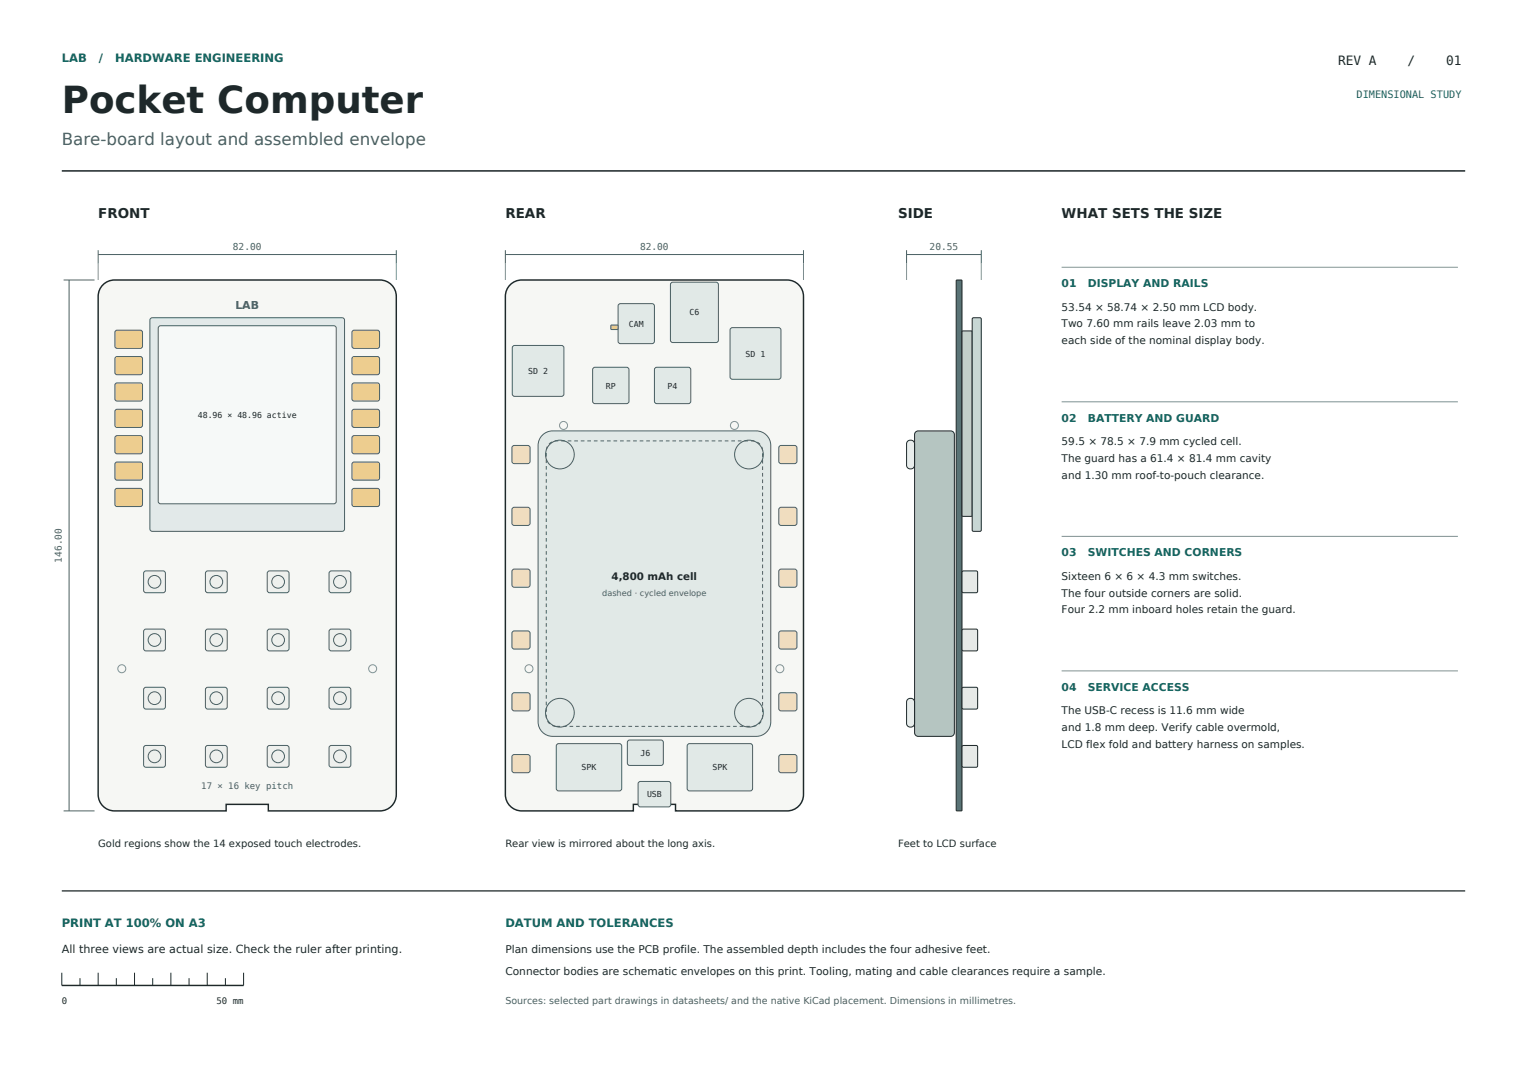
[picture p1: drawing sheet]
<svg xmlns="http://www.w3.org/2000/svg" width="420mm" height="297mm" viewBox="0 0 420 297" stroke-linecap="round" stroke-linejoin="round" font-family="sans-serif">
<path d="M17 47h386" fill="none" stroke="#1e282a" stroke-width=".42"/>
<path d="M27 70h82M27 68.8v3.7M109 68.8v3.7" fill="none" stroke="#4a6063" stroke-width=".28"/>
<path d="M27 72.5v4.5M109 72.5v4.5" fill="none" stroke="#809395" stroke-width=".28"/>
<path d="M28.6 78.1a4.5 4.5 0 0 1 2.9-1.1h73a4.5 4.5 0 0 1 4.5 4.5v137a4.5 4.5 0 0 1-4.5 4.5h-30.7v-1.8h-11.6v1.8h-30.7a4.5 4.5 0 0 1-4.5-4.5v-137a4.5 4.5 0 0 1 1.6-3.4z" fill-rule="evenodd" fill="#f6f7f4" stroke="#1e282a" stroke-width=".4"/>
<g fill="none" stroke="#809395" stroke-width=".28">
<circle cx="46" cy="117" r="1.1"/>
<circle cx="93" cy="117" r="1.1"/>
<circle cx="33.5" cy="183.9" r="1.1"/>
<circle cx="102.5" cy="183.9" r="1.1"/>
</g>
<path d="M41.4 87.6l.5-.2h52.2l.5 .2 .2 .4v57.5l-.2 .4-.5 .2h-52.2l-.5-.2-.2-.4v-57.5z" fill-rule="evenodd" fill="#e2e9e9" stroke="#4a6063" stroke-width=".28"/>
<path d="M43.7 89.8l.5-.2h47.6l.5 .2 .2 .4v47.7l-.2 .4-.5 .2h-47.6l-.5-.2-.2-.4v-47.7z" fill-rule="evenodd" fill="#f6f9f8" stroke="#4a6063" stroke-width=".28"/>
<g fill="#edcd8f" stroke="#4a6063" stroke-width=".28">
<path d="M31.8 91l.4-.2h6.6l.4 .6v4l-.6 .4h-6.6l-.4-.6v-3.8z" fill-rule="evenodd"/>
<path d="M31.8 98.2l.4-.2 6.6 .1 .4 .5v4.1l-.6 .4-6.6-.1-.4-.5v-3.9z" fill-rule="evenodd"/>
<path d="M31.8 105.5l.4-.2h6.6l.4 .6v4l-.6 .4h-6.6l-.4-.6v-3.8z" fill-rule="evenodd"/>
<path d="M31.8 112.7l.4-.2 6.6 .1 .4 .6v4l-.6 .3h-6.6l-.4-.6v-3.7z" fill-rule="evenodd"/>
<path d="M31.8 120l.4-.2h6.6l.4 .6v4l-.6 .4h-6.6l-.4-.6v-3.8z" fill-rule="evenodd"/>
<path d="M31.8 127.2l.4-.1h6.6l.4 .6v4l-.6 .4-6.6-.1-.4-.6v-3.7z" fill-rule="evenodd"/>
<path d="M31.8 134.5l.4-.2h6.6l.4 .6v4l-.6 .4h-6.6l-.4-.6v-3.8z" fill-rule="evenodd"/>
<path d="M97 91l.4-.2h6.6l.4 .6v4l-.6 .4h-6.6l-.4-.6v-3.8z" fill-rule="evenodd"/>
<path d="M97 98.2l.4-.2 6.6 .1 .4 .5v4.1l-.6 .4-6.6-.1-.4-.5v-3.9z" fill-rule="evenodd"/>
<path d="M97 105.5l.4-.2h6.6l.4 .6v4l-.6 .4h-6.6l-.4-.6v-3.8z" fill-rule="evenodd"/>
<path d="M97 112.7l.4-.2 6.6 .1 .4 .6v4l-.6 .3h-6.6l-.4-.6v-3.7z" fill-rule="evenodd"/>
<path d="M97 120l.4-.2h6.6l.4 .6v4l-.6 .4h-6.6l-.4-.6v-3.8z" fill-rule="evenodd"/>
<path d="M97 127.2l.4-.1h6.6l.4 .6v4l-.6 .4-6.6-.1-.4-.6v-3.7z" fill-rule="evenodd"/>
<path d="M97 134.5l.4-.2h6.6l.4 .6v4l-.6 .4h-6.6l-.4-.6v-3.8z" fill-rule="evenodd"/>
</g>
<path d="M39.7 157.2l.4-.2h4.8l.4 .2 .2 .4v4.8l-.2 .4-.4 .2h-4.8l-.4-.2-.2-.4v-4.8z" fill-rule="evenodd" fill="#eef0ed" stroke="#4a6063" stroke-width=".28"/>
<circle cx="42.5" cy="160" r="1.75" fill="none" stroke="#4a6063" stroke-width=".28"/>
<path d="M56.7 157.2l.4-.2h4.7l.5 .2 .2 .4v4.8l-.2 .4-.5 .2h-4.7l-.4-.2-.2-.4v-4.8z" fill-rule="evenodd" fill="#eef0ed" stroke="#4a6063" stroke-width=".28"/>
<circle cx="59.5" cy="160" r="1.75" fill="none" stroke="#4a6063" stroke-width=".28"/>
<path d="M73.7 157.2l.5-.2h4.6l.5 .2 .2 .4v4.8l-.2 .4-.5 .2h-4.6l-.5-.2-.2-.4v-4.8z" fill-rule="evenodd" fill="#eef0ed" stroke="#4a6063" stroke-width=".28"/>
<circle cx="76.5" cy="160" r="1.75" fill="none" stroke="#4a6063" stroke-width=".28"/>
<path d="M90.7 157.2l.5-.2h4.7l.4 .2 .2 .4v4.8l-.2 .4-.4 .2h-4.7l-.5-.2-.2-.4v-4.8z" fill-rule="evenodd" fill="#eef0ed" stroke="#4a6063" stroke-width=".28"/>
<circle cx="93.5" cy="160" r="1.75" fill="none" stroke="#4a6063" stroke-width=".28"/>
<path d="M39.7 173.2l.4-.2h4.8l.4 .2 .2 .5v4.7l-.2 .4-.4 .2h-4.8l-.4-.2-.2-.4v-4.7z" fill-rule="evenodd" fill="#eef0ed" stroke="#4a6063" stroke-width=".28"/>
<circle cx="42.5" cy="176" r="1.75" fill="none" stroke="#4a6063" stroke-width=".28"/>
<path d="M56.7 173.2l.4-.2h4.7l.5 .2 .2 .5v4.7l-.2 .4-.5 .2h-4.7l-.4-.2-.2-.4v-4.7z" fill-rule="evenodd" fill="#eef0ed" stroke="#4a6063" stroke-width=".28"/>
<circle cx="59.5" cy="176" r="1.75" fill="none" stroke="#4a6063" stroke-width=".28"/>
<path d="M73.7 173.2l.5-.2h4.6l.5 .2 .2 .5v4.7l-.2 .4-.5 .2h-4.6l-.5-.2-.2-.4v-4.7z" fill-rule="evenodd" fill="#eef0ed" stroke="#4a6063" stroke-width=".28"/>
<circle cx="76.5" cy="176" r="1.75" fill="none" stroke="#4a6063" stroke-width=".28"/>
<path d="M90.7 173.2l.5-.2h4.7l.4 .2 .2 .5v4.7l-.2 .4-.4 .2h-4.7l-.5-.2-.2-.4v-4.7z" fill-rule="evenodd" fill="#eef0ed" stroke="#4a6063" stroke-width=".28"/>
<circle cx="93.5" cy="176" r="1.75" fill="none" stroke="#4a6063" stroke-width=".28"/>
<path d="M39.7 189.2l.4-.2h4.8l.4 .2 .2 .5v4.6l-.2 .5-.4 .2h-4.8l-.4-.2-.2-.5v-4.6z" fill-rule="evenodd" fill="#eef0ed" stroke="#4a6063" stroke-width=".28"/>
<circle cx="42.5" cy="192" r="1.75" fill="none" stroke="#4a6063" stroke-width=".28"/>
<path d="M56.7 189.2l.4-.2h4.7l.5 .2 .2 .5v4.6l-.2 .5-.5 .2h-4.7l-.4-.2-.2-.5v-4.6z" fill-rule="evenodd" fill="#eef0ed" stroke="#4a6063" stroke-width=".28"/>
<circle cx="59.5" cy="192" r="1.75" fill="none" stroke="#4a6063" stroke-width=".28"/>
<path d="M73.7 189.2l.5-.2h4.6l.5 .2 .2 .5v4.6l-.2 .5-.5 .2h-4.6l-.5-.2-.2-.5v-4.6z" fill-rule="evenodd" fill="#eef0ed" stroke="#4a6063" stroke-width=".28"/>
<circle cx="76.5" cy="192" r="1.75" fill="none" stroke="#4a6063" stroke-width=".28"/>
<path d="M90.7 189.2l.5-.2h4.7l.4 .2 .2 .5v4.6l-.2 .5-.4 .2h-4.7l-.5-.2-.2-.5v-4.6z" fill-rule="evenodd" fill="#eef0ed" stroke="#4a6063" stroke-width=".28"/>
<circle cx="93.5" cy="192" r="1.75" fill="none" stroke="#4a6063" stroke-width=".28"/>
<path d="M39.7 205.2l.4-.2h4.8l.4 .2 .2 .5v4.7l-.2 .4-.4 .2h-4.8l-.4-.2-.2-.4v-4.7z" fill-rule="evenodd" fill="#eef0ed" stroke="#4a6063" stroke-width=".28"/>
<circle cx="42.5" cy="208" r="1.75" fill="none" stroke="#4a6063" stroke-width=".28"/>
<path d="M56.7 205.2l.4-.2h4.7l.5 .2 .2 .5v4.7l-.2 .4-.5 .2h-4.7l-.4-.2-.2-.4v-4.7z" fill-rule="evenodd" fill="#eef0ed" stroke="#4a6063" stroke-width=".28"/>
<circle cx="59.5" cy="208" r="1.75" fill="none" stroke="#4a6063" stroke-width=".28"/>
<path d="M73.7 205.2l.5-.2h4.6l.5 .2 .2 .5v4.7l-.2 .4-.5 .2h-4.6l-.5-.2-.2-.4v-4.7z" fill-rule="evenodd" fill="#eef0ed" stroke="#4a6063" stroke-width=".28"/>
<circle cx="76.5" cy="208" r="1.75" fill="none" stroke="#4a6063" stroke-width=".28"/>
<path d="M90.7 205.2l.5-.2h4.7l.4 .2 .2 .5v4.7l-.2 .4-.4 .2h-4.7l-.5-.2-.2-.4v-4.7z" fill-rule="evenodd" fill="#eef0ed" stroke="#4a6063" stroke-width=".28"/>
<g fill="none" stroke="#4a6063" stroke-width=".28">
<path d="M139 70h82M139 68.8v3.7M221 68.8v3.7"/>
<circle cx="93.5" cy="208" r="1.75"/>
</g>
<path d="M139 72.5v4.5M221 72.5v4.5" fill="none" stroke="#809395" stroke-width=".28"/>
<path d="M140.1 78.6a4.5 4.5 0 0 1 3.4-1.6h73a4.5 4.5 0 0 1 4.5 4.5v137a4.5 4.5 0 0 1-4.5 4.5h-30.7v-1.8h-11.6v1.8h-30.7a4.5 4.5 0 0 1-4.5-4.5v-137a4.5 4.5 0 0 1 1.1-2.9z" fill-rule="evenodd" fill="#f6f7f4" stroke="#1e282a" stroke-width=".4"/>
<g fill="none" stroke="#809395" stroke-width=".28">
<circle cx="155" cy="117" r="1.1"/>
<circle cx="202" cy="117" r="1.1"/>
<circle cx="145.5" cy="183.9" r="1.1"/>
<circle cx="214.5" cy="183.9" r="1.1"/>
</g>
<path d="M149.2 119.7a4 4 0 0 1 2.8-1.2h56a4 4 0 0 1 4 4v76a4 4 0 0 1-4 4h-56a4 4 0 0 1-4-4v-76a4 4 0 0 1 1.2-2.8z" fill-rule="evenodd" fill="#e1e9e7" stroke="#4a6063" stroke-width=".28"/>
<path d="M151.3 121.9l1.1-.6 .6-.1h53.9a2.8 2.8 0 0 1 2.8 2.8v73a2.8 2.8 0 0 1-2.8 2.7h-53.9a2.8 2.8 0 0 1-2.8-2.7v-73a2.79 2.79 0 0 1 1.1-2.1z" fill="none" stroke="#4a6063" stroke-width=".28" stroke-dasharray="1 .8" stroke-linecap="butt"/>
<g fill="none" stroke="#4a6063" stroke-width=".28">
<circle cx="154" cy="125" r="4"/>
<circle cx="206" cy="125" r="4"/>
<circle cx="154" cy="196" r="4"/>
<circle cx="206" cy="196" r="4"/>
</g>
<g fill="#f0ddbf" stroke="#4a6063" stroke-width=".28">
<path d="M214.4 122.7l.4-.2h3.7l.5 .2 .2 .5v3.6l-.2 .5-.5 .2h-3.7l-.4-.2-.2-.5v-3.6z" fill-rule="evenodd"/>
<path d="M214.4 139.7l.4-.2h3.7l.5 .2 .2 .4v3.7l-.2 .5-.5 .2h-3.7l-.4-.2-.2-.5v-3.7z" fill-rule="evenodd"/>
<path d="M214.4 156.7l.4-.2h3.7l.5 .2 .2 .5v3.7l-.2 .4-.5 .2h-3.7l-.4-.2-.2-.4v-3.7z" fill-rule="evenodd"/>
<path d="M214.4 173.7l.4-.2h3.7l.5 .2 .2 .5v3.7l-.2 .4-.5 .2h-3.7l-.4-.2-.2-.4v-3.7z" fill-rule="evenodd"/>
<path d="M214.4 190.7l.4-.2h3.7l.5 .2 .2 .5v3.6l-.2 .5-.5 .2h-3.7l-.4-.2-.2-.5v-3.6z" fill-rule="evenodd"/>
<path d="M214.4 207.7l.4-.2h3.7l.5 .2 .2 .4v3.7l-.2 .5-.5 .2h-3.7l-.4-.2-.2-.5v-3.7z" fill-rule="evenodd"/>
<path d="M141 207.7l.4-.2h3.7l.5 .2 .2 .4v3.7l-.2 .5-.5 .2h-3.7l-.4-.2-.2-.5v-3.7z" fill-rule="evenodd"/>
<path d="M141 190.7l.4-.2h3.7l.5 .2 .2 .5v3.6l-.2 .5-.5 .2h-3.7l-.4-.2-.2-.5v-3.6z" fill-rule="evenodd"/>
<path d="M141 173.7l.4-.2h3.7l.5 .2 .2 .5v3.7l-.2 .4-.5 .2h-3.7l-.4-.2-.2-.4v-3.7z" fill-rule="evenodd"/>
<path d="M141 156.7l.4-.2h3.7l.5 .2 .2 .5v3.7l-.2 .4-.5 .2h-3.7l-.4-.2-.2-.4v-3.7z" fill-rule="evenodd"/>
<path d="M141 139.7l.4-.2h3.7l.5 .2 .2 .4v3.7l-.2 .5-.5 .2h-3.7l-.4-.2-.2-.5v-3.7z" fill-rule="evenodd"/>
<path d="M141 122.7l.4-.2h3.7l.5 .2 .2 .5v3.6l-.2 .5-.5 .2h-3.7l-.4-.2-.2-.5v-3.6z" fill-rule="evenodd"/>
</g>
<g fill="#e1e9e7" stroke="#4a6063" stroke-width=".28">
<path d="M170.2 83.7l.5-.2h8.7l.4 .2 .2 .5v9.6l-.2 .5-.4 .2h-8.7l-.5-.2-.2-.5v-9.6z" fill-rule="evenodd"/>
<path d="M184.6 77.8l.5-.2h11.9l.4 .2 .2 .5v15.2l-.2 .5-.4 .2h-11.9l-.5-.2-.2-.5v-15.2z" fill-rule="evenodd"/>
</g>
<path d="M168.1 89.4h1.8v1.2h-1.8z" fill-rule="evenodd" fill="#e9c588" stroke="#4a6063" stroke-width=".28"/>
<g fill="#e1e9e7" stroke="#4a6063" stroke-width=".28">
<path d="M180.2 101.2l.4-.2h8.8l.4 .2 .2 .5v8.7l-.2 .4-.4 .2h-8.8l-.4-.2-.2-.4v-8.7z" fill-rule="evenodd"/>
<path d="M163.2 101.2l.5-.2h8.7l.4 .2 .2 .5v8.7l-.2 .4-.4 .2h-8.7l-.5-.2-.2-.4v-8.7z" fill-rule="evenodd"/>
<path d="M201 90.3l.5-.2h12.7l.4 .2 .2 .4v13l-.2 .4-.4 .2h-12.7l-.5-.2-.2-.4v-13z" fill-rule="evenodd"/>
<path d="M141.1 95.2l.5-.2h12.8l.5 .2 .2 .4v12.7l-.2 .5-.5 .2h-12.8l-.5-.2-.2-.5v-12.7z" fill-rule="evenodd"/>
<path d="M189.2 204.7l.5-.2h16.6l.5 .2 .2 .4v11.7l-.2 .5-.5 .2h-16.6l-.5-.2-.2-.5v-11.7z" fill-rule="evenodd"/>
<path d="M153.2 204.7l.4-.2h16.8l.4 .2 .2 .4v11.7l-.2 .5-.4 .2h-16.8l-.4-.2-.2-.5v-11.7z" fill-rule="evenodd"/>
<path d="M172.7 203.7l.5-.2h8.6l.5 .2 .1 .4v5.7l-.1 .5-.5 .2h-8.6l-.5-.2-.2-.5v-5.7z" fill-rule="evenodd"/>
<path d="M175.7 215.1l.4-.2h7.7l.5 .2 .2 .4v5.8l-.2 .4-.5 .2h-7.7l-.4-.2-.2-.4v-5.8z" fill-rule="evenodd"/>
</g>
<path d="M17.5 77h8.5M19 77v146M17.5 223h8.5" fill="none" stroke="#4a6063" stroke-width=".28"/>
<path d="M263.1 77.1l1.3-.1 .2 .2v145.6l-.2 .2h-1.2l-.2-.2z" fill-rule="evenodd" fill="#597375" stroke="#1e282a" stroke-width=".28"/>
<path d="M264.7 91.1l2.4-.1 .3 .3v50.5l-.3 .2h-2.2l-.3-.2z" fill-rule="evenodd" fill="#c2cfc9" stroke="#1e282a" stroke-width=".28"/>
<path d="M267.6 87.4h1.9l.4 .3v58.1l-.4 .3h-1.7l-.4-.3v-58.1z" fill-rule="evenodd" fill="#c8d7d4" stroke="#1e282a" stroke-width=".28"/>
<g fill="#e5e9e6" stroke="#1e282a" stroke-width=".28">
<path d="M264.7 157.2l.3-.2h3.5l.3 .2 .1 5.4-.2 .3-3.7 .1-.3-.2z" fill-rule="evenodd"/>
<path d="M264.7 173.2l.3-.2h3.5l.3 .2 .1 5.4-.2 .3-3.7 .1-.3-.2z" fill-rule="evenodd"/>
<path d="M264.7 189.2l.3-.2h3.5l.3 .2 .1 5.4-.2 .3-3.7 .1-.3-.2z" fill-rule="evenodd"/>
<path d="M264.7 205.2l.3-.2h3.5l.3 .2 .1 5.4-.2 .3-3.7 .1-.3-.2z" fill-rule="evenodd"/>
</g>
<path d="M251.8 118.8l.8-.3h8.9a1 1 0 0 1 1 1v82a1 1 0 0 1-1 1h-8.9a1 1 0 0 1-1.1-1v-82z" fill-rule="evenodd" fill="#b5c5c1" stroke="#1e282a" stroke-width=".28"/>
<g fill="#e7edeb" stroke="#1e282a" stroke-width=".28">
<path d="M249.6 121.3l.7-.2a1.04 1.04 0 0 1 1.2 .9v5.9a1.1 1.1 0 0 1-1 1.1 1.1 1.1 0 0 1-1.1-1.1v-5.9z" fill-rule="evenodd"/>
<path d="M249.6 192.3l.7-.3a1.04 1.04 0 0 1 1.2 1.1v5.9a1.1 1.1 0 0 1-1 1 1.1 1.1 0 0 1-1.1-1v-5.9z" fill-rule="evenodd"/>
</g>
<path d="M249.4 70h20.5M249.4 68.8v3.7M269.9 68.8v3.7" fill="none" stroke="#4a6063" stroke-width=".28"/>
<path d="M249.4 72.5v4.5M269.9 72.5v4.5M292 73.5h109M292 110.5h109M292 147.5h109M292 184.5h109" fill="none" stroke="#809395" stroke-width=".28"/>
<path d="M17 245h386" fill="none" stroke="#1e282a" stroke-width=".35"/>
<path d="M17 267.5v3.5M22 269v2M27 267.5v3.5M32 269v2M37 267.5v3.5M42 269v2M47 267.5v3.5M52 269v2M57 267.5v3.5M62 269v2M67 267.5v3.5" fill="none" stroke="#1e282a" stroke-width=".28"/>
<path d="M17 271h50" fill="none" stroke="#1e282a" stroke-width=".4"/>
<text font-size="10.2" fill="#1e282a" x="17" y="31">Pocket Computer</text>
<text font-size="4.6" fill="#4a6063" x="17" y="40">Bare-board layout and assembled envelope</text>
<g font-size="3.7" fill="#1e282a">
<text x="27" y="60">FRONT</text>
<text x="139" y="60">REAR</text>
<text x="247" y="60">SIDE</text>
<text x="292" y="60">WHAT SETS THE SIZE</text>
</g>
<g font-size="3.5" fill="#1e282a">
<text x="368" y="18">REV A</text>
<text x="387.1" y="18">/</text>
<text x="397.7" y="18">01</text>
</g>
<g font-size="3.2" fill="#136661">
<text x="17" y="17">LAB</text>
<text x="27.2" y="17">/</text>
<text x="31.7" y="17">HARDWARE ENGINEERING</text>
<text x="17" y="255">PRINT AT 100% ON A3</text>
<text x="139" y="255">DATUM AND TOLERANCES</text>
</g>
<text font-size="3.1" fill="#1e282a" x="17" y="262">All three views are actual size. Check the ruler after printing.</text>
<g font-size="3" fill="#136661">
<text x="292" y="79">01</text>
<text x="299.2" y="79">DISPLAY AND RAILS</text>
<text x="292" y="116">02</text>
<text x="299.2" y="116">BATTERY AND GUARD</text>
<text x="292" y="153">03</text>
<text x="299.2" y="153">SWITCHES AND CORNERS</text>
<text x="292" y="190">04</text>
<text x="299.2" y="190">SERVICE ACCESS</text>
</g>
<text font-size="3" fill="#4a6063" x="64.7" y="85">LAB</text>
<g font-size="2.9" fill="#1e282a">
<text x="292" y="85.4">53.54 × 58.74 × 2.50 mm LCD body.</text>
<text x="292" y="90.1">Two 7.60 mm rails leave 2.03 mm to</text>
<text x="292" y="94.7">each side of the nominal display body.</text>
<text x="292" y="122.4">59.5 × 78.5 × 7.9 mm cycled cell.</text>
<text x="292" y="127.1">The guard has a 61.4 × 81.4 mm cavity</text>
<text x="292" y="131.7">and 1.30 mm roof-to-pouch clearance.</text>
<text x="292" y="159.4">Sixteen 6 × 6 × 4.3 mm switches.</text>
<text x="292" y="164.1">The four outside corners are solid.</text>
<text x="292" y="168.7">Four 2.2 mm inboard holes retain the guard.</text>
<text x="292" y="196.4">The USB-C recess is 11.6 mm wide</text>
<text x="292" y="201">and 1.8 mm deep. Verify cable overmold,</text>
<text x="292" y="205.7">LCD flex fold and battery harness on samples.</text>
<text x="139" y="262">Plan dimensions use the PCB profile. The assembled depth includes the four adhesive feet.</text>
<text x="139" y="268">Connector bodies are schematic envelopes on this print. Tooling, mating and cable clearances require a sample.</text>
</g>
<text font-size="2.8" fill="#136661" x="373.1" y="27">DIMENSIONAL STUDY</text>
<g font-size="2.8" fill="#1e282a">
<text x="168.2" y="159.5">4,800 mAh cell</text>
<text x="27" y="233">Gold regions show the 14 exposed touch electrodes.</text>
<text x="139" y="233">Rear view is mirrored about the long axis.</text>
<text x="247" y="233">Feet to LCD surface</text>
</g>
<g font-size="2.6" fill="#4a6063">
<text x="64.1" y="68.8">82.00</text>
<text x="176.1" y="68.8">82.00</text>
<text x="255.7" y="68.8">20.55</text>
<text x="17" y="154.7" transform="rotate(-90 17 154.7)">146.00</text>
<text x="139" y="276">Sources: selected part drawings in datasheets/ and the native KiCad placement. Dimensions in millimetres.</text>
</g>
<text font-size="2.5" fill="#4a6063" x="55.4" y="217">17 × 16 key pitch</text>
<g font-size="2.5" fill="#1e282a">
<text x="17" y="276">0</text>
<text x="59.6" y="276">50 mm</text>
</g>
<g font-size="2.3" fill="#1e282a">
<text x="173" y="89.8">CAM</text>
<text x="189.6" y="86.7">C6</text>
<text x="205.1" y="98">SD 1</text>
<text x="145.3" y="102.8">SD 2</text>
<text x="166.6" y="106.9">RP</text>
<text x="183.6" y="106.9">P4</text>
<text x="54.4" y="114.9">48.96 × 48.96 active</text>
<text x="176.1" y="207.8">J6</text>
<text x="160" y="211.8">SPK</text>
<text x="196" y="211.8">SPK</text>
<text x="178" y="219.3">USB</text>
</g>
<text font-size="2.3" fill="#4a6063" x="165.6" y="163.9">dashed · cycled envelope</text>
</svg>
